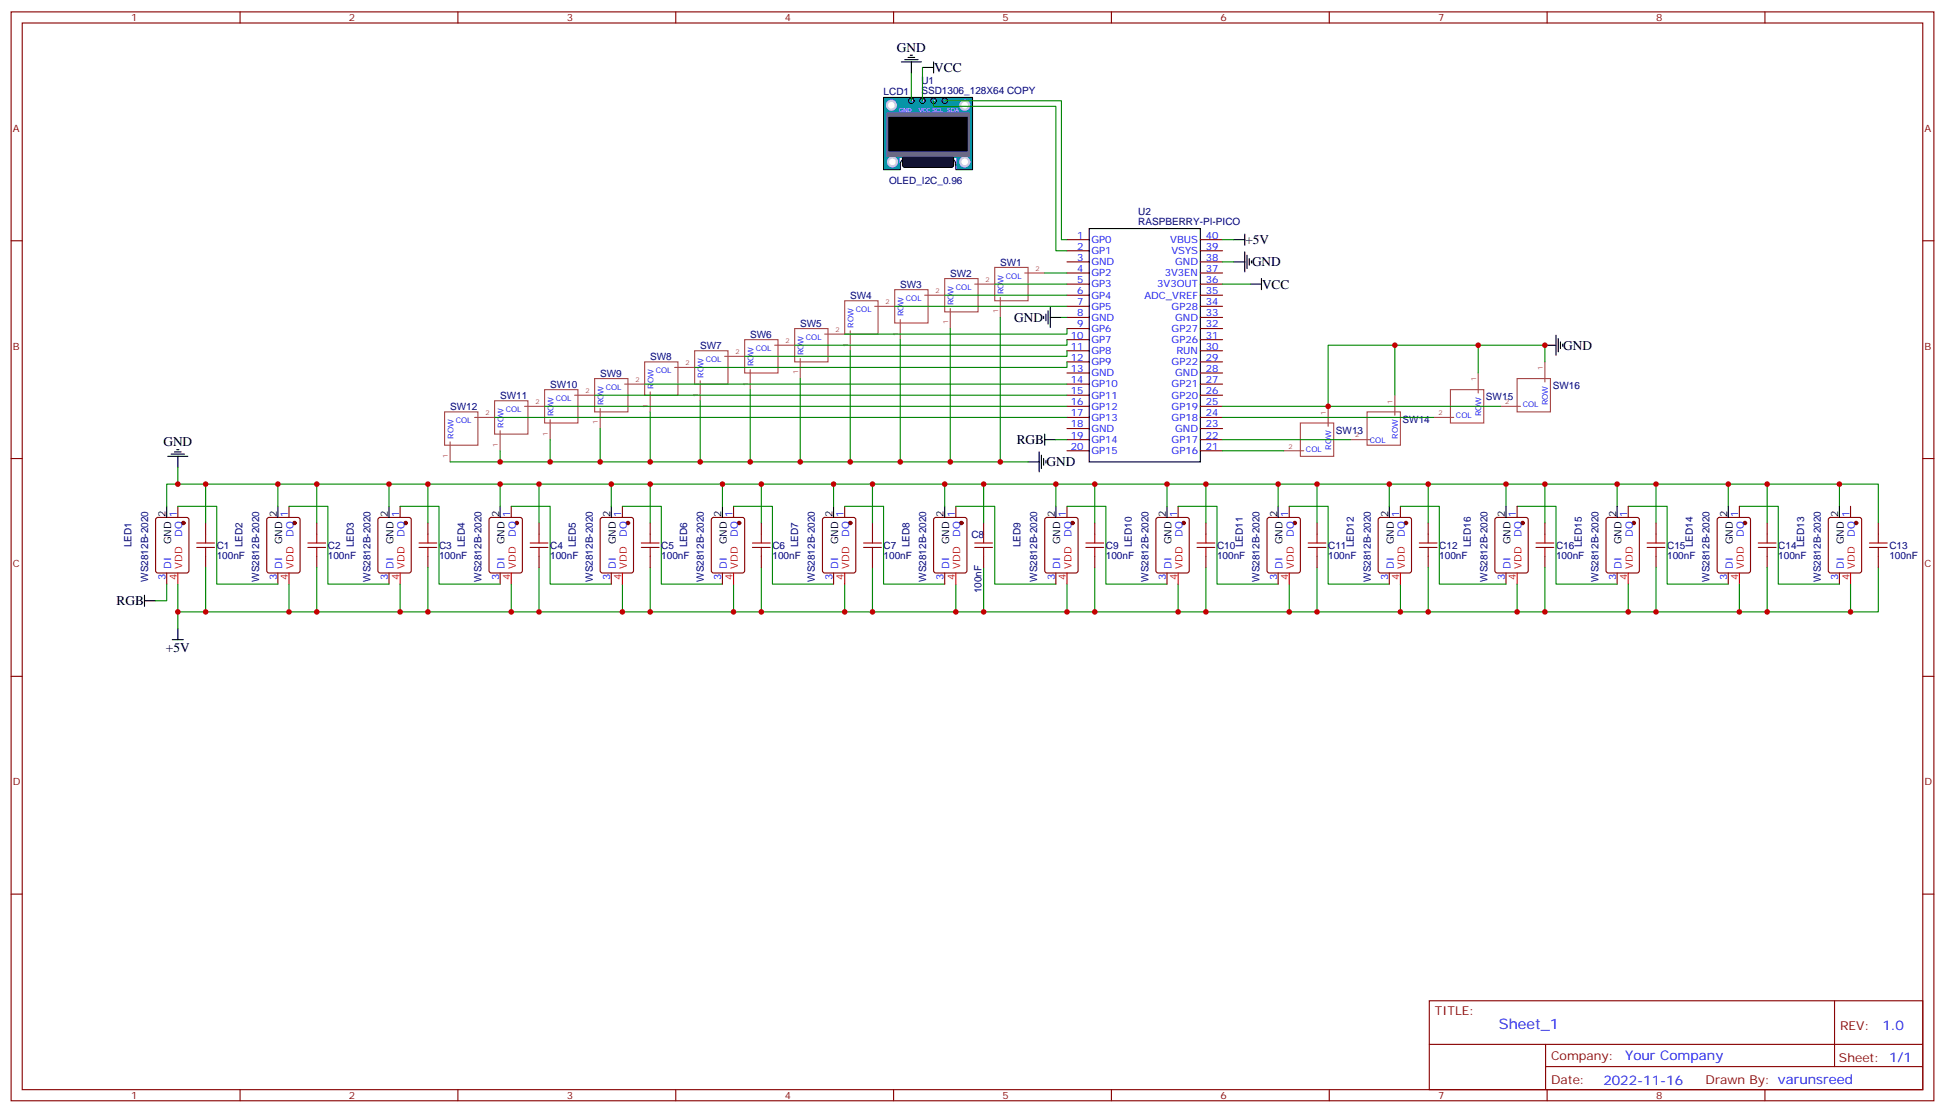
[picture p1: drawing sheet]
<svg xmlns="http://www.w3.org/2000/svg" width="617mm" height="353mm" viewBox="0 0 617 353" stroke-linecap="round" stroke-linejoin="round" font-family="sans-serif">
<g fill="none" stroke="#870000" stroke-width=".35">
<path d="M3.5 3.8h610.3v345.7h-610.3zM7.1 7.3h603.2v338.7h-603.2zM76.2 3.8v3.5M145.3 3.8v3.5M214.5 3.8v3.5M283.6 3.8v3.5M352.8 3.8v3.5M421.9 3.8v3.5M491.1 3.8v3.5M560.2 3.8v3.5M3.5 76.4h3.6M338.7 76.1h7"/>
<path d="M338.7 79.6h7M381 76.1h7.1M381 79.6h7.1M610.3 76.4h3.5M338.7 83.1h7M338.7 86.7h7M338.7 90.2h7M338.7 93.7h7M338.7 97.3h7M381 83.1h7.1M381 86.7h7.1M381 90.2h7.1"/>
<path d="M381 93.7h7.1M381 97.3h7.1M338.7 100.8h7M338.7 104.3h7M338.7 107.8h7M338.7 111.4h7M338.7 114.9h7M338.7 118.4h7M381 100.8h7.1M381 104.3h7.1M381 107.8h7.1M381 111.4h7.1"/>
<path d="M381 114.9h7.1M381 118.4h7.1M338.7 122h7M338.7 125.5h7M338.7 129h7M338.7 132.5h7M338.7 136.1h7M338.7 139.6h7M381 122h7.1M381 125.5h7.1M381 129h7.1M381 132.5h7.1"/>
<path d="M381 136.1h7.1M381 139.6h7.1M3.5 145.6h3.6M338.7 143.1h7M381 143.1h7.1M610.3 145.6h3.5M3.5 214.7h3.6M610.3 214.7h3.5M3.5 283.9h3.6M610.3 283.9h3.5M453.7 317.7h156.6v28.3h-156.6zM582.3 317.8v20.8"/>
<path d="M453.7 331.6h156.5M490.6 338.6h119.6M490.6 331.6v14.1M76.2 346v3.5M145.3 346v3.5M214.5 346v3.5M283.6 346v3.5M352.8 346v3.5M421.9 346v3.5M491.1 346v3.5M560.2 346v3.5"/>
</g>
<path d="M345.7 72.6h35.3v74h-35.3z" fill="none" stroke="#000" stroke-width=".35"/>
<path d="M280.5 30.9h28.2v19.4h-28.2z" fill="#09f" stroke="#fff" stroke-width=".35"/>
<path d="M280.5 30.9h28.2v23h-5.3v-1.8" fill="none" stroke="#000" stroke-width=".35"/>
<g fill="#fff">
<circle cx="296.3" cy="32" r=".18"/>
<circle cx="299.9" cy="32" r=".18"/>
<circle cx="289.3" cy="32" r=".18"/>
<circle cx="292.8" cy="32" r=".18"/>
</g>
<g fill="#fff" stroke="#ccc" stroke-width=".71">
<circle cx="282.9" cy="33.4" r="1.41"/>
<circle cx="306.2" cy="33.4" r="1.41"/>
</g>
<path d="M287.8 50.3a1.91 1.91 0 0 0-2 1.8M301.6 50.3a1.91 1.91 0 0 1 1.8 2" fill="none" stroke="#000" stroke-width=".35"/>
<path d="M287.5 50.3h14.1z" fill="#09f" stroke="#000" stroke-width=".35"/>
<g fill="none" stroke="#000" stroke-width=".35">
<path d="M280.5 30.9v23h5.3v-1.8"/>
<circle cx="289.3" cy="32" r=".88"/>
<circle cx="292.8" cy="32" r=".88"/>
<circle cx="296.3" cy="32" r=".88"/>
<circle cx="299.9" cy="32" r=".88"/>
</g>
<path d="M303.7 49.3h4.6v4.2h-4.6z" fill="#09f" stroke="#09f" stroke-width=".35"/>
<circle cx="306.2" cy="51.4" r="1.41" fill="#fff" stroke="#ccc" stroke-width=".71"/>
<path d="M280.8 49.3h4.6v4.2h-4.6z" fill="#09f" stroke="#09f" stroke-width=".35"/>
<circle cx="283.3" cy="51.4" r="1.41" fill="#fff" stroke="#ccc" stroke-width=".71"/>
<path d="M286.7 49.8l.5-.2h14.8l.6 .5 .1 2.4-.3 .5-.4 .2h-14.8l-.5-.3-.2-.4v-2.2z" fill="#333" stroke="#000" stroke-width=".35"/>
<path d="M281.5 35.9h26.1v13.7h-26.1z" fill="#666" stroke="#666" stroke-width=".35"/>
<path d="M282.2 37.3h24.7v10.6h-24.7z" fill="#000" stroke="#000" stroke-width=".35"/>
<g fill="none" stroke="#008700" stroke-width=".35">
<path d="M289.3 23.2v8.8M292.8 21.4v10.6M296.3 32v1.8h38.8v45.8h3.6M299.9 32h37v44.1h1.8M388.1 76.1h3.5M284 97.3h54.7M299.9 93.7h38.8M315.7 90.2h23M331.6 86.7h7.1M388.1 83.1h3.5M388.1 90.2h8.8M269.9 111.4v35.2"/>
<path d="M285.8 107.8v38.8M301.6 104.3v42.3M317.5 100.8v45.8M336.9 100.8h1.8M338.7 104.3v1.8h-70.6M338.7 107.8v1.8h-86.5M338.7 111.4v1.7h-102.3M338.7 114.9v1.8h-118.2M442.7 109.6v15.9M469.2 109.6v8.8M490.4 114.9v-5.3h-68.8v19.4M157 132.5h181.7"/>
<path d="M172.9 129h165.8M174.6 139.6v7M188.7 125.5h150M190.5 136.1v10.5M204.6 122h134.1M206.4 130.8v15.8M222.2 127.2v19.4M238.1 123.7v22.9M254 120.2v26.4M335.1 139.6h3.6M388.1 139.6h40.5M388.1 129h88.1"/>
<path d="M388.1 132.5h67M56.4 148.4v5.3M65.3 153.7h22.9v7.1M88.2 153.7h12.3v12.4M100.5 153.7h23v7.1M123.5 153.7h35.2v7.1M135.8 153.7v12.4M142.9 146.6h183.4M158.7 153.7h12.4v12.4M158.7 143.1v3.5M171.1 153.7h22.9v7.1M194 153.7h12.4v12.4"/>
<path d="M206.4 153.7h22.9v7.1M229.3 153.7h12.4v12.4M241.7 153.7h22.9v7.1M264.6 153.7h12.3v12.4M276.9 153.7h23v7.1M299.9 153.7h12.3v12.4M312.2 153.7h22.9v7.1M335.1 153.7h12.4v12.4M347.5 153.7h22.9v7.1M370.4 153.7h12.4v12.4M382.8 153.7h22.9v7.1M388.1 143.1h19.4"/>
<path d="M405.7 153.7h12.3v12.4M418 153.7h23v7.1M441 153.7h12.3v12.4M453.3 153.7h24.7M490.4 153.7h22.9v7.1M513.3 153.7h12.3v12.4M525.6 153.7h23v7.1M548.6 153.7h12.3v12.4M560.9 153.7h22.9v7.1M583.8 153.7h12.4v12.4M52.9 160.8v-7.1h12.4v12.4M56.4 160.8h12.4v24.7h19.4"/>
<path d="M91.7 160.8h12.4v24.7h19.4M127 160.8h12.3v24.7h19.4M162.3 160.8h12.3v24.7h19.4M197.6 160.8h12.3v24.7h19.4M232.8 160.8h12.4v24.7h19.4M268.1 160.8h12.4v24.7h19.4M303.4 160.8h12.3v24.7h19.4M338.7 160.8h12.3v24.7h19.4M373.9 160.8h12.4v24.7h19.4M409.2 160.8h12.4v24.7h19.4M444.5 160.8h12.3v24.7h21.2M478 160.8v-7.1h12.4v12.4"/>
<path d="M481.5 160.8h12.4v24.7h19.4M516.8 160.8h12.4v24.7h19.4M552.1 160.8h12.3v24.7h19.4M52.9 185.5v5.2h-3.5M56.4 185.5v8.8h35.3v-8.8M56.4 194.3v5.3M65.3 180.2v14.1M100.5 180.2v14.1h-8.8M127 185.5v8.8h-26.5M135.8 180.2v14.1h-8.8M162.3 185.5v8.8h-26.5M171.1 180.2v14.1h-8.8"/>
<path d="M197.6 185.5v8.8h-26.5M206.4 180.2v14.1h-8.8M232.8 185.5v8.8h-26.4M241.7 180.2v14.1h-8.9M268.1 185.5v8.8h-26.4M276.9 180.2v14.1h-8.8M303.4 185.5v8.8h-26.5M312.2 180.2v14.1h-8.8M338.7 185.5v8.8h-26.5M347.5 180.2v14.1h-8.8M373.9 185.5v8.8h-26.4M382.8 180.2v14.1h-8.9"/>
<path d="M409.2 185.5v8.8h-26.4M418 180.2v14.1h-8.8M444.5 185.5v8.8h-26.5M453.3 180.2v14.1h-8.8M453.3 194.3h37.1M481.5 185.5v8.8M490.4 180.2v14.1h26.4v-8.8M525.6 180.2v14.1h-8.8M552.1 185.5v8.8h-26.5M560.9 180.2v14.1h-8.8M587.4 185.5v8.8h-26.5M596.2 180.2v14.1h-8.8"/>
</g>
<g fill="none" stroke="#000" stroke-width=".35">
<path d="M286.1 19.6h6.4M287.2 18.9h4.2M288.2 18.2h2.1M288.9 17.5h.7M289.3 19.6v3.6M296.3 19.6v3.6M292.8 21.4h3.5M391.6 76.1h3.5M395.1 74.3v3.6M395.1 80v6.3M332 99.7v2.1M332.7 98.7v4.2"/>
<path d="M333.4 97.6v6.4M391.6 83.1h3.5M395.8 81v4.3M396.5 82.1v2.1M396.9 90.2h3.5M397.2 82.8v.7M400.4 88.4v3.6M331.3 100.4v.7M333.4 100.8h3.5M490.4 109.6h3.5M493.9 106.4v6.4M494.6 107.5v4.2"/>
<path d="M495.3 108.5v2.2M496 109.3v.7M331.6 139.6h3.5M331.6 137.8v3.6M53.3 144.9h6.3M54.3 144.2h4.3M55.4 143.5h2.1M56.1 142.8h.7M56.4 144.9v3.5M326.3 146.6h3.5M329.8 143.5v6.3M330.6 144.5v4.3"/>
<path d="M331.3 145.6v2.1M332 146.3v.7M52.9 160.8v3.5M88.2 160.8v3.5M123.5 160.8v3.5M158.7 160.8v3.5M194 160.8v3.5M229.3 160.8v3.5M264.6 160.8v3.5M299.9 160.8v3.5M335.1 160.8v3.5M370.4 160.8v3.5"/>
<path d="M405.7 160.8v3.5M441 160.8v3.5M478 160.8v3.5M513.3 160.8v3.5M548.6 160.8v3.5M583.8 160.8v3.5M45.9 190.7h3.5M45.9 189v3.5M56.4 199.6v3.5M54.7 203.1h3.5"/>
</g>
<g fill="none" stroke="#870000" stroke-width=".35">
<path d="M49.6 164.5l.5-.2h9.2l.6 .4 .1 16.5-.5 .7h-9.4l-.7-.4v-16.5zM56.4 160.8v3.5M65.3 166.1v3.5M65.3 176.6v3.6M84.9 164.5l.5-.2h9.1l.7 .4v16.5l-.4 .7h-9.4l-.7-.4v-16.5zM91.7 160.8v3.5M100.5 166.1v3.5M100.5 176.6v3.6M120.2 164.5l.4-.2h9.2l.7 .4v16.5l-.4 .7h-9.5l-.6-.4-.1-16.5zM127 160.8v3.5M135.8 166.1v3.5M135.8 176.6v3.6"/>
<path d="M155.5 164.5l.4-.2h9.2l.7 .4v16.5l-.5 .7h-9.4l-.6-.4-.1-16.5zM162.3 160.8v3.5M171.1 166.1v3.5M171.1 176.6v3.6M190.7 164.5l.5-.2h9.2l.6 .4 .1 16.5-.5 .7h-9.4l-.6-.4-.1-16.5zM197.6 160.8v3.5M206.4 166.1v3.5M206.4 176.6v3.6M226 164.5l.5-.2h9.2l.6 .4 .1 16.5-.5 .7h-9.4l-.7-.4v-16.5zM232.8 160.8v3.5M241.7 166.1v3.5M241.7 176.6v3.6"/>
<path d="M261.3 164.5l.5-.2h9.1l.7 .4v16.5l-.4 .7h-9.4l-.7-.4v-16.5zM268.1 160.8v3.5M276.9 166.1v3.5M276.9 176.6v3.6M296.6 164.5l.4-.2h9.2l.7 .4v16.5l-.4 .7h-9.5l-.6-.4-.1-16.5zM303.4 160.8v3.5M312.2 166.1v3.5M312.2 176.6v3.6M331.8 164.5l.5-.2h9.2l.6 .4 .1 16.5-.5 .7h-9.4l-.6-.4-.1-16.5zM338.7 160.8v3.5M347.5 166.1v3.5M347.5 176.6v3.6"/>
<path d="M367.1 164.5l.5-.2h9.2l.6 .4 .1 16.5-.5 .7h-9.4l-.7-.4v-16.5zM373.9 160.8v3.5M382.8 166.1v3.5M382.8 176.6v3.6M402.4 164.5l.5-.2h9.1l.7 .4v16.5l-.4 .7h-9.4l-.7-.4v-16.5zM409.2 160.8v3.5M418 166.1v3.5M418 176.6v3.6M437.7 164.5l.4-.2h9.2l.7 .4v16.5l-.4 .7h-9.5l-.6-.4-.1-16.5zM444.5 160.8v3.5M453.3 166.1v3.5M453.3 176.6v3.6"/>
<path d="M474.7 164.5l.5-.2h9.2l.6 .4 .1 16.5-.5 .7h-9.4l-.7-.4v-16.5zM481.5 160.8v3.5M490.4 166.1v3.5M490.4 176.6v3.6M510 164.5l.5-.2h9.1l.7 .4v16.5l-.4 .7h-9.4l-.7-.4v-16.5zM516.8 160.8v3.5M525.6 166.1v3.5M525.6 176.6v3.6M545.3 164.5l.4-.2h9.2l.7 .4v16.5l-.4 .7h-9.5l-.6-.4-.1-16.5zM552.1 160.8v3.5M560.9 166.1v3.5M560.9 176.6v3.6"/>
<path d="M580.6 164.5l.4-.2h9.2l.6 .4 .1 16.5-.5 .7h-9.4l-.6-.4-.1-16.5zM587.4 160.8v3.5M596.2 166.1v3.5M596.2 176.6v3.6M52.9 181.9v3.6M88.2 181.9v3.6M123.5 181.9v3.6M158.7 181.9v3.6M194 181.9v3.6M229.3 181.9v3.6M264.6 181.9v3.6M299.9 181.9v3.6"/>
<path d="M335.1 181.9v3.6M370.4 181.9v3.6M405.7 181.9v3.6M441 181.9v3.6M478 181.9v3.6M513.3 181.9v3.6M548.6 181.9v3.6M583.8 181.9v3.6"/>
</g>
<g fill="#870000" stroke="#870000" stroke-width=".35">
<circle cx="58.2" cy="166.1" r=".53"/>
<circle cx="93.5" cy="166.1" r=".53"/>
<circle cx="128.8" cy="166.1" r=".53"/>
<circle cx="164" cy="166.1" r=".53"/>
<circle cx="199.3" cy="166.1" r=".53"/>
<circle cx="234.6" cy="166.1" r=".53"/>
<circle cx="269.9" cy="166.1" r=".53"/>
<circle cx="305.2" cy="166.1" r=".53"/>
<circle cx="340.4" cy="166.1" r=".53"/>
<circle cx="375.7" cy="166.1" r=".53"/>
<circle cx="411" cy="166.1" r=".53"/>
<circle cx="446.3" cy="166.1" r=".53"/>
<circle cx="589.1" cy="166.1" r=".53"/>
<circle cx="553.9" cy="166.1" r=".53"/>
<circle cx="518.6" cy="166.1" r=".53"/>
<circle cx="483.3" cy="166.1" r=".53"/>
</g>
<g fill="none" stroke="#f00" stroke-width=".35">
<path d="M56.4 181.9v3.6M91.7 181.9v3.6M127 181.9v3.6M162.3 181.9v3.6M197.6 181.9v3.6M232.8 181.9v3.6M268.1 181.9v3.6M303.4 181.9v3.6M338.7 181.9v3.6M373.9 181.9v3.6M409.2 181.9v3.6M444.5 181.9v3.6"/>
<path d="M481.5 181.9v3.6M516.8 181.9v3.6M552.1 181.9v3.6M587.4 181.9v3.6"/>
</g>
<g fill="none" stroke="#a10000" stroke-width=".35">
<path d="M62.4 172.4h5.7M62.4 173.8h5.7M65.3 169.6v2.8M65.3 173.8v2.8M97.7 172.4h5.7M97.7 173.8h5.7M100.5 169.6v2.8M100.5 173.8v2.8M133 172.4h5.6M133 173.8h5.6M135.8 169.6v2.8M135.8 173.8v2.8"/>
<path d="M168.3 172.4h5.6M168.3 173.8h5.6M171.1 169.6v2.8M171.1 173.8v2.8M203.6 172.4h5.6M203.6 173.8h5.6M206.4 169.6v2.8M206.4 173.8v2.8M238.8 172.4h5.7M238.8 173.8h5.7M241.7 169.6v2.8M241.7 173.8v2.8"/>
<path d="M274.1 172.4h5.7M274.1 173.8h5.7M276.9 169.6v2.8M276.9 173.8v2.8M309.4 172.4h5.6M309.4 173.8h5.6M312.2 169.6v2.8M312.2 173.8v2.8M344.7 172.4h5.6M344.7 173.8h5.6M347.5 169.6v2.8M347.5 173.8v2.8"/>
<path d="M379.9 172.4h5.7M379.9 173.8h5.7M382.8 169.6v2.8M382.8 173.8v2.8M415.2 172.4h5.7M415.2 173.8h5.7M418 169.6v2.8M418 173.8v2.8M450.5 172.4h5.6M450.5 173.8h5.6M453.3 169.6v2.8M453.3 173.8v2.8"/>
<path d="M487.5 172.4h5.7M487.5 173.8h5.7M490.4 169.6v2.8M490.4 173.8v2.8M522.8 172.4h5.7M522.8 173.8h5.7M525.6 169.6v2.8M525.6 173.8v2.8M558.1 172.4h5.6M558.1 173.8h5.6M560.9 169.6v2.8M560.9 173.8v2.8"/>
<path d="M593.4 172.4h5.6M593.4 173.8h5.6M596.2 169.6v2.8M596.2 173.8v2.8"/>
</g>
<g fill="none" stroke="#a64a4a" stroke-width=".35">
<path d="M268.1 95.5h10.6v10.6h-10.6zM277.6 97.3h6.4M284 92h10.6v10.6h-10.6zM293.5 93.7h6.4M299.9 88.4h10.5v10.6h-10.5zM301.6 98v6.3M309.4 90.2h6.3M315.7 84.9h10.6v10.6h-10.6zM317.5 94.4v6.4M325.3 86.7h6.3M204.6 114.9h10.6v10.6h-10.6zM214.1 116.7h6.4"/>
<path d="M220.5 111.4h10.6v10.6h-10.6zM230 113.1h6.4M236.4 107.8h10.5v10.6h-10.5zM238.1 117.4v6.3M245.9 109.6h6.3M252.2 104.3h10.6v10.6h-10.6zM254 113.8v6.4M261.8 106.1h6.3M269.9 105v6.4M285.8 101.5v6.3M469.2 118.4v6.4M490.4 114.9v6.3"/>
<path d="M141.1 130.8h10.6v10.6h-10.6zM150.6 132.5h6.4M157 127.2h10.6v10.6h-10.6zM158.7 136.8v6.3M166.5 129h6.4M172.9 123.7h10.5v10.6h-10.5zM174.6 133.2v6.4M182.4 125.5h6.3M188.7 120.2h10.6v10.6h-10.6zM190.5 129.7v6.4M198.3 122h6.3M206.4 124.4v6.4"/>
<path d="M222.2 120.9v6.3M412.7 134.3h10.6v10.6h-10.6zM421.6 129v6.4M428.6 139.6h6.4M433.9 130.8h10.6v10.6h-10.6zM442.7 125.5v6.3M455.1 132.5h6.3M460.4 123.7h10.6v10.6h-10.6zM476.2 129h6.4M481.5 120.2h10.6v10.6h-10.6zM142.9 140.3v6.3M407.5 143.1h6.3"/>
</g>
<g fill="#c00">
<circle cx="65.3" cy="194.3" r=".88"/>
<circle cx="65.3" cy="153.7" r=".88"/>
<circle cx="88.2" cy="153.7" r=".88"/>
<circle cx="91.7" cy="194.3" r=".88"/>
<circle cx="100.5" cy="194.3" r=".88"/>
<circle cx="56.4" cy="153.7" r=".88"/>
<circle cx="56.4" cy="194.3" r=".88"/>
<circle cx="100.5" cy="153.7" r=".88"/>
<circle cx="127" cy="194.3" r=".88"/>
<circle cx="135.8" cy="194.3" r=".88"/>
<circle cx="123.5" cy="153.7" r=".88"/>
<circle cx="135.8" cy="153.7" r=".88"/>
<circle cx="171.1" cy="194.3" r=".88"/>
<circle cx="162.3" cy="194.3" r=".88"/>
<circle cx="206.4" cy="194.3" r=".88"/>
<circle cx="197.6" cy="194.3" r=".88"/>
<circle cx="241.7" cy="194.3" r=".88"/>
<circle cx="232.8" cy="194.3" r=".88"/>
<circle cx="276.9" cy="194.3" r=".88"/>
<circle cx="268.1" cy="194.3" r=".88"/>
<circle cx="312.2" cy="194.3" r=".88"/>
<circle cx="303.4" cy="194.3" r=".88"/>
<circle cx="347.5" cy="194.3" r=".88"/>
<circle cx="338.7" cy="194.3" r=".88"/>
<circle cx="382.8" cy="194.3" r=".88"/>
<circle cx="373.9" cy="194.3" r=".88"/>
<circle cx="418" cy="194.3" r=".88"/>
<circle cx="409.2" cy="194.3" r=".88"/>
<circle cx="158.8" cy="153.7" r=".88"/>
<circle cx="171.1" cy="153.7" r=".88"/>
<circle cx="194" cy="153.7" r=".88"/>
<circle cx="206.4" cy="153.7" r=".88"/>
<circle cx="229.3" cy="153.7" r=".88"/>
<circle cx="241.7" cy="153.7" r=".88"/>
<circle cx="264.6" cy="153.7" r=".88"/>
<circle cx="276.9" cy="153.7" r=".88"/>
<circle cx="299.9" cy="153.7" r=".88"/>
<circle cx="312.2" cy="153.7" r=".88"/>
<circle cx="335.1" cy="153.7" r=".88"/>
<circle cx="347.5" cy="153.7" r=".88"/>
<circle cx="370.4" cy="153.7" r=".88"/>
<circle cx="382.8" cy="153.7" r=".88"/>
<circle cx="405.7" cy="153.7" r=".88"/>
<circle cx="418" cy="153.7" r=".88"/>
<circle cx="444.5" cy="194.3" r=".88"/>
<circle cx="441" cy="153.7" r=".88"/>
<circle cx="158.8" cy="146.6" r=".88"/>
<circle cx="174.6" cy="146.6" r=".88"/>
<circle cx="190.5" cy="146.6" r=".88"/>
<circle cx="206.4" cy="146.6" r=".88"/>
<circle cx="222.3" cy="146.6" r=".88"/>
<circle cx="238.1" cy="146.6" r=".88"/>
<circle cx="254" cy="146.6" r=".88"/>
<circle cx="269.9" cy="146.6" r=".88"/>
<circle cx="285.8" cy="146.6" r=".88"/>
<circle cx="301.6" cy="146.6" r=".88"/>
<circle cx="317.5" cy="146.6" r=".88"/>
<circle cx="583.8" cy="153.7" r=".88"/>
<circle cx="587.4" cy="194.3" r=".88"/>
<circle cx="560.9" cy="153.7" r=".88"/>
<circle cx="548.6" cy="153.7" r=".88"/>
<circle cx="525.6" cy="153.7" r=".88"/>
<circle cx="513.3" cy="153.7" r=".88"/>
<circle cx="490.4" cy="153.7" r=".88"/>
<circle cx="552.1" cy="194.3" r=".88"/>
<circle cx="560.9" cy="194.3" r=".88"/>
<circle cx="516.8" cy="194.3" r=".88"/>
<circle cx="525.6" cy="194.3" r=".88"/>
<circle cx="453.3" cy="194.3" r=".88"/>
<circle cx="490.4" cy="194.3" r=".88"/>
<circle cx="481.5" cy="194.3" r=".88"/>
<circle cx="453.3" cy="153.7" r=".88"/>
<circle cx="478" cy="153.7" r=".88"/>
<circle cx="490.4" cy="109.6" r=".88"/>
<circle cx="442.7" cy="109.6" r=".88"/>
<circle cx="469.2" cy="109.6" r=".88"/>
<circle cx="421.6" cy="129" r=".88"/>
</g>
<text font-size="4.6" fill="#00f" x="475.8" y="326.8">Sheet_1</text>
<g font-size="4.2">
<text x="284.7" y="16.4">GND</text>
<text x="296.5" y="22.8">VCC</text>
<text x="395.3" y="77.5">+5V</text>
<text x="397.4" y="84.6">GND</text>
<text x="400.6" y="91.6">VCC</text>
<text x="321.9" y="102.2">GND</text>
<text x="496.2" y="111">GND</text>
<text x="51.9" y="141.7">GND</text>
<text x="322.7" y="141">RGB</text>
<text x="332.1" y="148.1">GND</text>
<text x="37" y="192.1">RGB</text>
<text x="52.7" y="207">+5V</text>
</g>
<g font-size="4.2" fill="#00f">
<text x="597.5" y="327">1.0</text>
<text x="515.8" y="336.6">Your Company</text>
<text x="508.9" y="344.4">2022-11-16</text>
</g>
<g font-size="3.9" fill="#800">
<text x="455.4" y="322.3">TITLE:</text>
<text x="584.1" y="327">REV:</text>
<text x="492.3" y="336.5">Company:</text>
<text x="583.7" y="337.1">Sheet: 1/1</text>
<text x="492.3" y="344.2">Date:</text>
<text x="541.4" y="344.3">Drawn By: varunsreed</text>
</g>
<g font-size="3.2" fill="#800">
<text x="41.6" y="6.8">1</text>
<text x="110.8" y="6.8">2</text>
<text x="179.9" y="6.8">3</text>
<text x="249.1" y="6.8">4</text>
<text x="318.2" y="6.8">5</text>
<text x="387.3" y="6.8">6</text>
<text x="456.5" y="6.8">7</text>
<text x="525.6" y="6.8">8</text>
<text x="4.1" y="41.9">A</text>
<text x="610.8" y="41.9">A</text>
<text x="4.1" y="111">B</text>
<text x="610.8" y="111">B</text>
<text x="4.1" y="180.2">C</text>
<text x="610.8" y="180.2">C</text>
<text x="4.1" y="249.3">D</text>
<text x="610.8" y="249.3">D</text>
<text x="41.6" y="349">1</text>
<text x="110.8" y="349">2</text>
<text x="179.9" y="349">3</text>
<text x="249.1" y="349">4</text>
<text x="318.2" y="349">5</text>
<text x="387.3" y="349">6</text>
<text x="456.5" y="349">7</text>
<text x="525.6" y="349">8</text>
</g>
<g font-size="3.2" fill="#000080">
<text x="292.5" y="29.9">SSD1306_128X64 COPY</text>
<text x="292.5" y="26.7">U1</text>
<text x="280.5" y="30.2">LCD1</text>
<text x="282.2" y="58.5">OLED_I2C_0.96</text>
<text x="361.3" y="71.4">RASPBERRY-PI-PICO</text>
<text x="361.3" y="68.2">U2</text>
<text x="301.6" y="87.8">SW2</text>
<text x="317.5" y="84.3">SW1</text>
<text x="269.8" y="94.9">SW4</text>
<text x="285.7" y="91.4">SW3</text>
<text x="238.1" y="107.2">SW6</text>
<text x="254" y="103.7">SW5</text>
<text x="222.2" y="110.8">SW7</text>
<text x="190.5" y="119.6">SW9</text>
<text x="206.3" y="114.3">SW8</text>
<text x="174.6" y="123.1">SW10</text>
<text x="492.8" y="123.6">SW16</text>
<text x="142.8" y="130.2">SW12</text>
<text x="158.7" y="126.6">SW11</text>
<text x="471.7" y="127.1">SW15</text>
<text x="424" y="137.7">SW13</text>
<text x="445.2" y="134.2">SW14</text>
<text x="41.7" y="173.7" transform="rotate(-90 41.7 173.7)">LED1</text>
<text x="77" y="173.7" transform="rotate(-90 77 173.7)">LED2</text>
<text x="112.3" y="173.7" transform="rotate(-90 112.3 173.7)">LED3</text>
<text x="147.5" y="173.7" transform="rotate(-90 147.5 173.7)">LED4</text>
<text x="182.8" y="173.7" transform="rotate(-90 182.8 173.7)">LED5</text>
<text x="218.1" y="173.7" transform="rotate(-90 218.1 173.7)">LED6</text>
<text x="253.4" y="173.7" transform="rotate(-90 253.4 173.7)">LED7</text>
<text x="288.7" y="173.7" transform="rotate(-90 288.7 173.7)">LED8</text>
<text x="308.3" y="170.7">C8</text>
<text x="323.9" y="173.7" transform="rotate(-90 323.9 173.7)">LED9</text>
<text x="359.2" y="173.7" transform="rotate(-90 359.2 173.7)">LED10</text>
<text x="394.5" y="173.7" transform="rotate(-90 394.5 173.7)">LED11</text>
<text x="429.8" y="173.7" transform="rotate(-90 429.8 173.7)">LED12</text>
<text x="466.8" y="173.7" transform="rotate(-90 466.8 173.7)">LED16</text>
<text x="502.1" y="173.7" transform="rotate(-90 502.1 173.7)">LED15</text>
<text x="537.4" y="173.7" transform="rotate(-90 537.4 173.7)">LED14</text>
<text x="572.6" y="173.7" transform="rotate(-90 572.6 173.7)">LED13</text>
<text x="68.8" y="177.4">100nF</text>
<text x="68.8" y="174.3">C1</text>
<text x="104.1" y="177.4">100nF</text>
<text x="104.1" y="174.2">C2</text>
<text x="139.3" y="177.4">100nF</text>
<text x="139.3" y="174.2">C3</text>
<text x="174.6" y="177.4">100nF</text>
<text x="174.6" y="174.2">C4</text>
<text x="209.9" y="177.4">100nF</text>
<text x="209.9" y="174.2">C5</text>
<text x="245.2" y="177.4">100nF</text>
<text x="245.2" y="174.2">C6</text>
<text x="280.5" y="177.4">100nF</text>
<text x="280.5" y="174.2">C7</text>
<text x="351" y="177.4">100nF</text>
<text x="351" y="174.2">C9</text>
<text x="386.3" y="177.4">100nF</text>
<text x="386.3" y="174.2">C10</text>
<text x="421.6" y="177.4">100nF</text>
<text x="421.6" y="174.2">C11</text>
<text x="456.8" y="177.4">100nF</text>
<text x="456.8" y="174.2">C12</text>
<text x="493.9" y="177.4">100nF</text>
<text x="493.9" y="174.2">C16</text>
<text x="529.2" y="177.4">100nF</text>
<text x="529.2" y="174.2">C15</text>
<text x="564.4" y="177.4">100nF</text>
<text x="564.4" y="174.2">C14</text>
<text x="599.7" y="177.4">100nF</text>
<text x="599.7" y="174.2">C13</text>
<text x="47" y="184.7" transform="rotate(-90 47 184.7)">WS2812B-2020</text>
<text x="82.3" y="184.7" transform="rotate(-90 82.3 184.7)">WS2812B-2020</text>
<text x="117.6" y="184.7" transform="rotate(-90 117.6 184.7)">WS2812B-2020</text>
<text x="152.8" y="184.7" transform="rotate(-90 152.8 184.7)">WS2812B-2020</text>
<text x="188.1" y="184.7" transform="rotate(-90 188.1 184.7)">WS2812B-2020</text>
<text x="223.4" y="184.7" transform="rotate(-90 223.4 184.7)">WS2812B-2020</text>
<text x="258.7" y="184.7" transform="rotate(-90 258.7 184.7)">WS2812B-2020</text>
<text x="294" y="184.7" transform="rotate(-90 294 184.7)">WS2812B-2020</text>
<text x="329.2" y="184.7" transform="rotate(-90 329.2 184.7)">WS2812B-2020</text>
<text x="364.5" y="184.7" transform="rotate(-90 364.5 184.7)">WS2812B-2020</text>
<text x="399.8" y="184.7" transform="rotate(-90 399.8 184.7)">WS2812B-2020</text>
<text x="435.1" y="184.7" transform="rotate(-90 435.1 184.7)">WS2812B-2020</text>
<text x="472.1" y="184.7" transform="rotate(-90 472.1 184.7)">WS2812B-2020</text>
<text x="507.4" y="184.7" transform="rotate(-90 507.4 184.7)">WS2812B-2020</text>
<text x="542.7" y="184.7" transform="rotate(-90 542.7 184.7)">WS2812B-2020</text>
<text x="577.9" y="184.7" transform="rotate(-90 577.9 184.7)">WS2812B-2020</text>
<text x="311.6" y="188.4" transform="rotate(-90 311.6 188.4)">100nF</text>
</g>
<g font-size="3.2" fill="#00f">
<text x="341.9" y="75.7">1</text>
<text x="346.4" y="77.2">GP0</text>
<text x="371.5" y="77.2">VBUS</text>
<text x="382.8" y="75.7">40</text>
<text x="341.9" y="79.3">2</text>
<text x="341.9" y="82.8">3</text>
<text x="346.4" y="80.7">GP1</text>
<text x="371.8" y="80.7">VSYS</text>
<text x="382.8" y="82.8">38</text>
<text x="382.8" y="79.3">39</text>
<text x="341.9" y="86.3">4</text>
<text x="341.9" y="89.9">5</text>
<text x="346.4" y="84.2">GND</text>
<text x="346.4" y="87.7">GP2</text>
<text x="369.7" y="87.7">3V3EN</text>
<text x="373" y="84.2">GND</text>
<text x="382.8" y="89.9">36</text>
<text x="382.8" y="86.3">37</text>
<text x="341.9" y="93.4">6</text>
<text x="346.4" y="91.3">GP3</text>
<text x="346.4" y="94.8">GP4</text>
<text x="363.2" y="94.8">ADC_VREF</text>
<text x="367.3" y="91.3">3V3OUT</text>
<text x="382.8" y="93.4">35</text>
<text x="341.9" y="96.9">7</text>
<text x="341.9" y="100.4">8</text>
<text x="346.4" y="98.3">GP5</text>
<text x="346.4" y="101.8">GND</text>
<text x="371.9" y="98.3">GP28</text>
<text x="373" y="101.8">GND</text>
<text x="382.8" y="100.4">33</text>
<text x="382.8" y="96.9">34</text>
<text x="339.9" y="107.5">10</text>
<text x="341.9" y="104">9</text>
<text x="346.4" y="105.4">GP6</text>
<text x="371.9" y="105.4">GP27</text>
<text x="382.8" y="107.5">31</text>
<text x="382.8" y="104">32</text>
<text x="339.9" y="111">11</text>
<text x="346.4" y="108.9">GP7</text>
<text x="346.4" y="112.4">GP8</text>
<text x="371.9" y="108.9">GP26</text>
<text x="373.4" y="112.4">RUN</text>
<text x="382.8" y="111">30</text>
<text x="339.9" y="114.5">12</text>
<text x="339.9" y="118.1">13</text>
<text x="346.4" y="116">GP9</text>
<text x="346.4" y="119.5">GND</text>
<text x="371.9" y="116">GP22</text>
<text x="373" y="119.5">GND</text>
<text x="382.8" y="118.1">28</text>
<text x="382.8" y="114.5">29</text>
<text x="339.9" y="121.6">14</text>
<text x="339.9" y="125.1">15</text>
<text x="346.4" y="123">GP10</text>
<text x="371.9" y="123">GP21</text>
<text x="382.8" y="125.1">26</text>
<text x="382.8" y="121.6">27</text>
<text x="339.9" y="128.7">16</text>
<text x="346.4" y="126.5">GP11</text>
<text x="346.4" y="130.1">GP12</text>
<text x="371.9" y="130.1">GP19</text>
<text x="371.9" y="126.5">GP20</text>
<text x="382.8" y="128.7">25</text>
<text x="339.9" y="132.2">17</text>
<text x="339.9" y="135.7">18</text>
<text x="346.4" y="133.6">GP13</text>
<text x="346.4" y="137.1">GND</text>
<text x="371.9" y="133.6">GP18</text>
<text x="373" y="137.1">GND</text>
<text x="382.8" y="135.7">23</text>
<text x="382.8" y="132.2">24</text>
<text x="339.9" y="139.2">19</text>
<text x="339.9" y="142.8">20</text>
<text x="346.4" y="140.7">GP14</text>
<text x="371.9" y="140.7">GP17</text>
<text x="382.8" y="139.2">22</text>
<text x="382.8" y="142.8">21</text>
<text x="346.4" y="144.2">GP15</text>
<text x="371.9" y="144.2">GP16</text>
<text x="56.1" y="164.1" transform="rotate(-90 56.1 164.1)">1</text>
<text x="91.4" y="164.1" transform="rotate(-90 91.4 164.1)">1</text>
<text x="126.6" y="164.1" transform="rotate(-90 126.6 164.1)">1</text>
<text x="161.9" y="164.1" transform="rotate(-90 161.9 164.1)">1</text>
<text x="197.2" y="164.1" transform="rotate(-90 197.2 164.1)">1</text>
<text x="232.5" y="164.1" transform="rotate(-90 232.5 164.1)">1</text>
<text x="267.8" y="164.1" transform="rotate(-90 267.8 164.1)">1</text>
<text x="303" y="164.1" transform="rotate(-90 303 164.1)">1</text>
<text x="338.3" y="164.1" transform="rotate(-90 338.3 164.1)">1</text>
<text x="373.6" y="164.1" transform="rotate(-90 373.6 164.1)">1</text>
<text x="408.9" y="164.1" transform="rotate(-90 408.9 164.1)">1</text>
<text x="444.1" y="164.1" transform="rotate(-90 444.1 164.1)">1</text>
<text x="481.2" y="164.1" transform="rotate(-90 481.2 164.1)">1</text>
<text x="516.5" y="164.1" transform="rotate(-90 516.5 164.1)">1</text>
<text x="551.7" y="164.1" transform="rotate(-90 551.7 164.1)">1</text>
<text x="587" y="164.1" transform="rotate(-90 587 164.1)">1</text>
<text x="57.9" y="170.5" transform="rotate(-90 57.9 170.5)">DO</text>
<text x="93.1" y="170.5" transform="rotate(-90 93.1 170.5)">DO</text>
<text x="128.4" y="170.5" transform="rotate(-90 128.4 170.5)">DO</text>
<text x="163.7" y="170.5" transform="rotate(-90 163.7 170.5)">DO</text>
<text x="199" y="170.5" transform="rotate(-90 199 170.5)">DO</text>
<text x="234.2" y="170.5" transform="rotate(-90 234.2 170.5)">DO</text>
<text x="269.5" y="170.5" transform="rotate(-90 269.5 170.5)">DO</text>
<text x="304.8" y="170.5" transform="rotate(-90 304.8 170.5)">DO</text>
<text x="340.1" y="170.5" transform="rotate(-90 340.1 170.5)">DO</text>
<text x="375.4" y="170.5" transform="rotate(-90 375.4 170.5)">DO</text>
<text x="410.6" y="170.5" transform="rotate(-90 410.6 170.5)">DO</text>
<text x="445.9" y="170.5" transform="rotate(-90 445.9 170.5)">DO</text>
<text x="483" y="170.5" transform="rotate(-90 483 170.5)">DO</text>
<text x="518.2" y="170.5" transform="rotate(-90 518.2 170.5)">DO</text>
<text x="553.5" y="170.5" transform="rotate(-90 553.5 170.5)">DO</text>
<text x="588.8" y="170.5" transform="rotate(-90 588.8 170.5)">DO</text>
<text x="52.6" y="184.1" transform="rotate(-90 52.6 184.1)">3</text>
<text x="54.3" y="180.6" transform="rotate(-90 54.3 180.6)">DI</text>
<text x="87.8" y="184.1" transform="rotate(-90 87.8 184.1)">3</text>
<text x="89.6" y="180.6" transform="rotate(-90 89.6 180.6)">DI</text>
<text x="123.1" y="184.1" transform="rotate(-90 123.1 184.1)">3</text>
<text x="124.9" y="180.6" transform="rotate(-90 124.9 180.6)">DI</text>
<text x="158.4" y="184.1" transform="rotate(-90 158.4 184.1)">3</text>
<text x="160.2" y="180.6" transform="rotate(-90 160.2 180.6)">DI</text>
<text x="193.7" y="184.1" transform="rotate(-90 193.7 184.1)">3</text>
<text x="195.4" y="180.6" transform="rotate(-90 195.4 180.6)">DI</text>
<text x="229" y="184.1" transform="rotate(-90 229 184.1)">3</text>
<text x="230.7" y="180.6" transform="rotate(-90 230.7 180.6)">DI</text>
<text x="264.2" y="184.1" transform="rotate(-90 264.2 184.1)">3</text>
<text x="266" y="180.6" transform="rotate(-90 266 180.6)">DI</text>
<text x="299.5" y="184.1" transform="rotate(-90 299.5 184.1)">3</text>
<text x="301.3" y="180.6" transform="rotate(-90 301.3 180.6)">DI</text>
<text x="334.8" y="184.1" transform="rotate(-90 334.8 184.1)">3</text>
<text x="336.5" y="180.6" transform="rotate(-90 336.5 180.6)">DI</text>
<text x="370.1" y="184.1" transform="rotate(-90 370.1 184.1)">3</text>
<text x="371.8" y="180.6" transform="rotate(-90 371.8 180.6)">DI</text>
<text x="405.3" y="184.1" transform="rotate(-90 405.3 184.1)">3</text>
<text x="407.1" y="180.6" transform="rotate(-90 407.1 180.6)">DI</text>
<text x="440.6" y="184.1" transform="rotate(-90 440.6 184.1)">3</text>
<text x="442.4" y="180.6" transform="rotate(-90 442.4 180.6)">DI</text>
<text x="477.7" y="184.1" transform="rotate(-90 477.7 184.1)">3</text>
<text x="479.4" y="180.6" transform="rotate(-90 479.4 180.6)">DI</text>
<text x="512.9" y="184.1" transform="rotate(-90 512.9 184.1)">3</text>
<text x="514.7" y="180.6" transform="rotate(-90 514.7 180.6)">DI</text>
<text x="548.2" y="184.1" transform="rotate(-90 548.2 184.1)">3</text>
<text x="550" y="180.6" transform="rotate(-90 550 180.6)">DI</text>
<text x="583.5" y="184.1" transform="rotate(-90 583.5 184.1)">3</text>
<text x="585.3" y="180.6" transform="rotate(-90 585.3 180.6)">DI</text>
</g>
<g font-size="3.2">
<text x="52.6" y="164.1" transform="rotate(-90 52.6 164.1)">2</text>
<text x="87.8" y="164.1" transform="rotate(-90 87.8 164.1)">2</text>
<text x="123.1" y="164.1" transform="rotate(-90 123.1 164.1)">2</text>
<text x="158.4" y="164.1" transform="rotate(-90 158.4 164.1)">2</text>
<text x="193.7" y="164.1" transform="rotate(-90 193.7 164.1)">2</text>
<text x="229" y="164.1" transform="rotate(-90 229 164.1)">2</text>
<text x="264.2" y="164.1" transform="rotate(-90 264.2 164.1)">2</text>
<text x="299.5" y="164.1" transform="rotate(-90 299.5 164.1)">2</text>
<text x="334.8" y="164.1" transform="rotate(-90 334.8 164.1)">2</text>
<text x="370.1" y="164.1" transform="rotate(-90 370.1 164.1)">2</text>
<text x="405.3" y="164.1" transform="rotate(-90 405.3 164.1)">2</text>
<text x="440.6" y="164.1" transform="rotate(-90 440.6 164.1)">2</text>
<text x="477.7" y="164.1" transform="rotate(-90 477.7 164.1)">2</text>
<text x="512.9" y="164.1" transform="rotate(-90 512.9 164.1)">2</text>
<text x="548.2" y="164.1" transform="rotate(-90 548.2 164.1)">2</text>
<text x="583.5" y="164.1" transform="rotate(-90 583.5 164.1)">2</text>
<text x="54.3" y="172.9" transform="rotate(-90 54.3 172.9)">GND</text>
<text x="89.6" y="172.9" transform="rotate(-90 89.6 172.9)">GND</text>
<text x="124.9" y="172.9" transform="rotate(-90 124.9 172.9)">GND</text>
<text x="160.2" y="172.9" transform="rotate(-90 160.2 172.9)">GND</text>
<text x="195.4" y="172.9" transform="rotate(-90 195.4 172.9)">GND</text>
<text x="230.7" y="172.9" transform="rotate(-90 230.7 172.9)">GND</text>
<text x="266" y="172.9" transform="rotate(-90 266 172.9)">GND</text>
<text x="301.3" y="172.9" transform="rotate(-90 301.3 172.9)">GND</text>
<text x="336.5" y="172.9" transform="rotate(-90 336.5 172.9)">GND</text>
<text x="371.8" y="172.9" transform="rotate(-90 371.8 172.9)">GND</text>
<text x="407.1" y="172.9" transform="rotate(-90 407.1 172.9)">GND</text>
<text x="442.4" y="172.9" transform="rotate(-90 442.4 172.9)">GND</text>
<text x="479.4" y="172.9" transform="rotate(-90 479.4 172.9)">GND</text>
<text x="514.7" y="172.9" transform="rotate(-90 514.7 172.9)">GND</text>
<text x="550" y="172.9" transform="rotate(-90 550 172.9)">GND</text>
<text x="585.3" y="172.9" transform="rotate(-90 585.3 172.9)">GND</text>
</g>
<g font-size="3.2" fill="#f00">
<text x="56.1" y="184.1" transform="rotate(-90 56.1 184.1)">4</text>
<text x="57.9" y="180.6" transform="rotate(-90 57.9 180.6)">VDD</text>
<text x="91.4" y="184.1" transform="rotate(-90 91.4 184.1)">4</text>
<text x="93.1" y="180.6" transform="rotate(-90 93.1 180.6)">VDD</text>
<text x="126.6" y="184.1" transform="rotate(-90 126.6 184.1)">4</text>
<text x="128.4" y="180.6" transform="rotate(-90 128.4 180.6)">VDD</text>
<text x="161.9" y="184.1" transform="rotate(-90 161.9 184.1)">4</text>
<text x="163.7" y="180.6" transform="rotate(-90 163.7 180.6)">VDD</text>
<text x="197.2" y="184.1" transform="rotate(-90 197.2 184.1)">4</text>
<text x="199" y="180.6" transform="rotate(-90 199 180.6)">VDD</text>
<text x="232.5" y="184.1" transform="rotate(-90 232.5 184.1)">4</text>
<text x="234.2" y="180.6" transform="rotate(-90 234.2 180.6)">VDD</text>
<text x="267.8" y="184.1" transform="rotate(-90 267.8 184.1)">4</text>
<text x="269.5" y="180.6" transform="rotate(-90 269.5 180.6)">VDD</text>
<text x="303" y="184.1" transform="rotate(-90 303 184.1)">4</text>
<text x="304.8" y="180.6" transform="rotate(-90 304.8 180.6)">VDD</text>
<text x="338.3" y="184.1" transform="rotate(-90 338.3 184.1)">4</text>
<text x="340.1" y="180.6" transform="rotate(-90 340.1 180.6)">VDD</text>
<text x="373.6" y="184.1" transform="rotate(-90 373.6 184.1)">4</text>
<text x="375.4" y="180.6" transform="rotate(-90 375.4 180.6)">VDD</text>
<text x="408.9" y="184.1" transform="rotate(-90 408.9 184.1)">4</text>
<text x="410.6" y="180.6" transform="rotate(-90 410.6 180.6)">VDD</text>
<text x="444.1" y="184.1" transform="rotate(-90 444.1 184.1)">4</text>
<text x="445.9" y="180.6" transform="rotate(-90 445.9 180.6)">VDD</text>
<text x="481.2" y="184.1" transform="rotate(-90 481.2 184.1)">4</text>
<text x="483" y="180.6" transform="rotate(-90 483 180.6)">VDD</text>
<text x="516.5" y="184.1" transform="rotate(-90 516.5 184.1)">4</text>
<text x="518.2" y="180.6" transform="rotate(-90 518.2 180.6)">VDD</text>
<text x="551.7" y="184.1" transform="rotate(-90 551.7 184.1)">4</text>
<text x="553.5" y="180.6" transform="rotate(-90 553.5 180.6)">VDD</text>
<text x="587" y="184.1" transform="rotate(-90 587 184.1)">4</text>
<text x="588.8" y="180.6" transform="rotate(-90 588.8 180.6)">VDD</text>
</g>
<g font-size="2.5" fill="#00f">
<text x="319.3" y="88.4">COL</text>
<text x="287.5" y="95.5">COL</text>
<text x="303.4" y="92">COL</text>
<text x="318.5" y="93.4" transform="rotate(-90 318.5 93.4)">ROW</text>
<text x="271.6" y="99">COL</text>
<text x="286.8" y="100.5" transform="rotate(-90 286.8 100.5)">ROW</text>
<text x="302.7" y="96.9" transform="rotate(-90 302.7 96.9)">ROW</text>
<text x="255.8" y="107.8">COL</text>
<text x="270.9" y="104" transform="rotate(-90 270.9 104)">ROW</text>
<text x="239.9" y="111.4">COL</text>
<text x="255" y="112.8" transform="rotate(-90 255 112.8)">ROW</text>
<text x="208.1" y="118.4">COL</text>
<text x="223.3" y="119.9" transform="rotate(-90 223.3 119.9)">ROW</text>
<text x="224" y="114.9">COL</text>
<text x="239.2" y="116.3" transform="rotate(-90 239.2 116.3)">ROW</text>
<text x="192.3" y="123.7">COL</text>
<text x="207.4" y="123.4" transform="rotate(-90 207.4 123.4)">ROW</text>
<text x="160.5" y="130.8">COL</text>
<text x="176.4" y="127.2">COL</text>
<text x="191.5" y="128.7" transform="rotate(-90 191.5 128.7)">ROW</text>
<text x="483.3" y="129.2">COL</text>
<text x="491.3" y="128.7" transform="rotate(-90 491.3 128.7)">ROW</text>
<text x="144.6" y="134.3">COL</text>
<text x="159.8" y="135.7" transform="rotate(-90 159.8 135.7)">ROW</text>
<text x="175.7" y="132.2" transform="rotate(-90 175.7 132.2)">ROW</text>
<text x="462.1" y="132.8">COL</text>
<text x="470.1" y="132.2" transform="rotate(-90 470.1 132.2)">ROW</text>
<text x="143.9" y="139.3" transform="rotate(-90 143.9 139.3)">ROW</text>
<text x="414.5" y="143.4">COL</text>
<text x="422.5" y="142.8" transform="rotate(-90 422.5 142.8)">ROW</text>
<text x="434.8" y="140.6">COL</text>
<text x="443.7" y="139.3" transform="rotate(-90 443.7 139.3)">ROW</text>
</g>
<g font-size="2.1" fill="#a54b4b">
<text x="312.8" y="89.5">2</text>
<text x="328.7" y="86">2</text>
<text x="297" y="93">2</text>
<text x="281.1" y="96.6">2</text>
<text x="316.8" y="99.5" transform="rotate(-90 316.8 99.5)">1</text>
<text x="265.2" y="105.4">2</text>
<text x="285.1" y="106.5" transform="rotate(-90 285.1 106.5)">1</text>
<text x="300.9" y="103" transform="rotate(-90 300.9 103)">1</text>
<text x="233.5" y="112.4">2</text>
<text x="249.3" y="108.9">2</text>
<text x="269.2" y="110" transform="rotate(-90 269.2 110)">1</text>
<text x="217.6" y="116">2</text>
<text x="253.3" y="118.9" transform="rotate(-90 253.3 118.9)">1</text>
<text x="489.7" y="117.6" transform="rotate(-90 489.7 117.6)">1</text>
<text x="185.8" y="124.8">2</text>
<text x="201.7" y="121.3">2</text>
<text x="221.6" y="125.9" transform="rotate(-90 221.6 125.9)">1</text>
<text x="237.4" y="122.4" transform="rotate(-90 237.4 122.4)">1</text>
<text x="468.5" y="121.1" transform="rotate(-90 468.5 121.1)">1</text>
<text x="154.1" y="131.8">2</text>
<text x="170" y="128.3">2</text>
<text x="205.7" y="129.5" transform="rotate(-90 205.7 129.5)">1</text>
<text x="420.9" y="131.7" transform="rotate(-90 420.9 131.7)">1</text>
<text x="442" y="128.2" transform="rotate(-90 442 128.2)">1</text>
<text x="456.6" y="131.8">2</text>
<text x="477.8" y="128.3">2</text>
<text x="189.8" y="134.7" transform="rotate(-90 189.8 134.7)">1</text>
<text x="158.1" y="141.8" transform="rotate(-90 158.1 141.8)">1</text>
<text x="173.9" y="138.3" transform="rotate(-90 173.9 138.3)">1</text>
<text x="409" y="142.4">2</text>
<text x="430.2" y="138.9">2</text>
<text x="142.2" y="145.3" transform="rotate(-90 142.2 145.3)">1</text>
</g>
<g font-size="1.8" fill="#fff">
<text x="285.4" y="35.5">GND</text>
<text x="291.6" y="35.5">VCC SCL SDA</text>
</g>
</svg>
